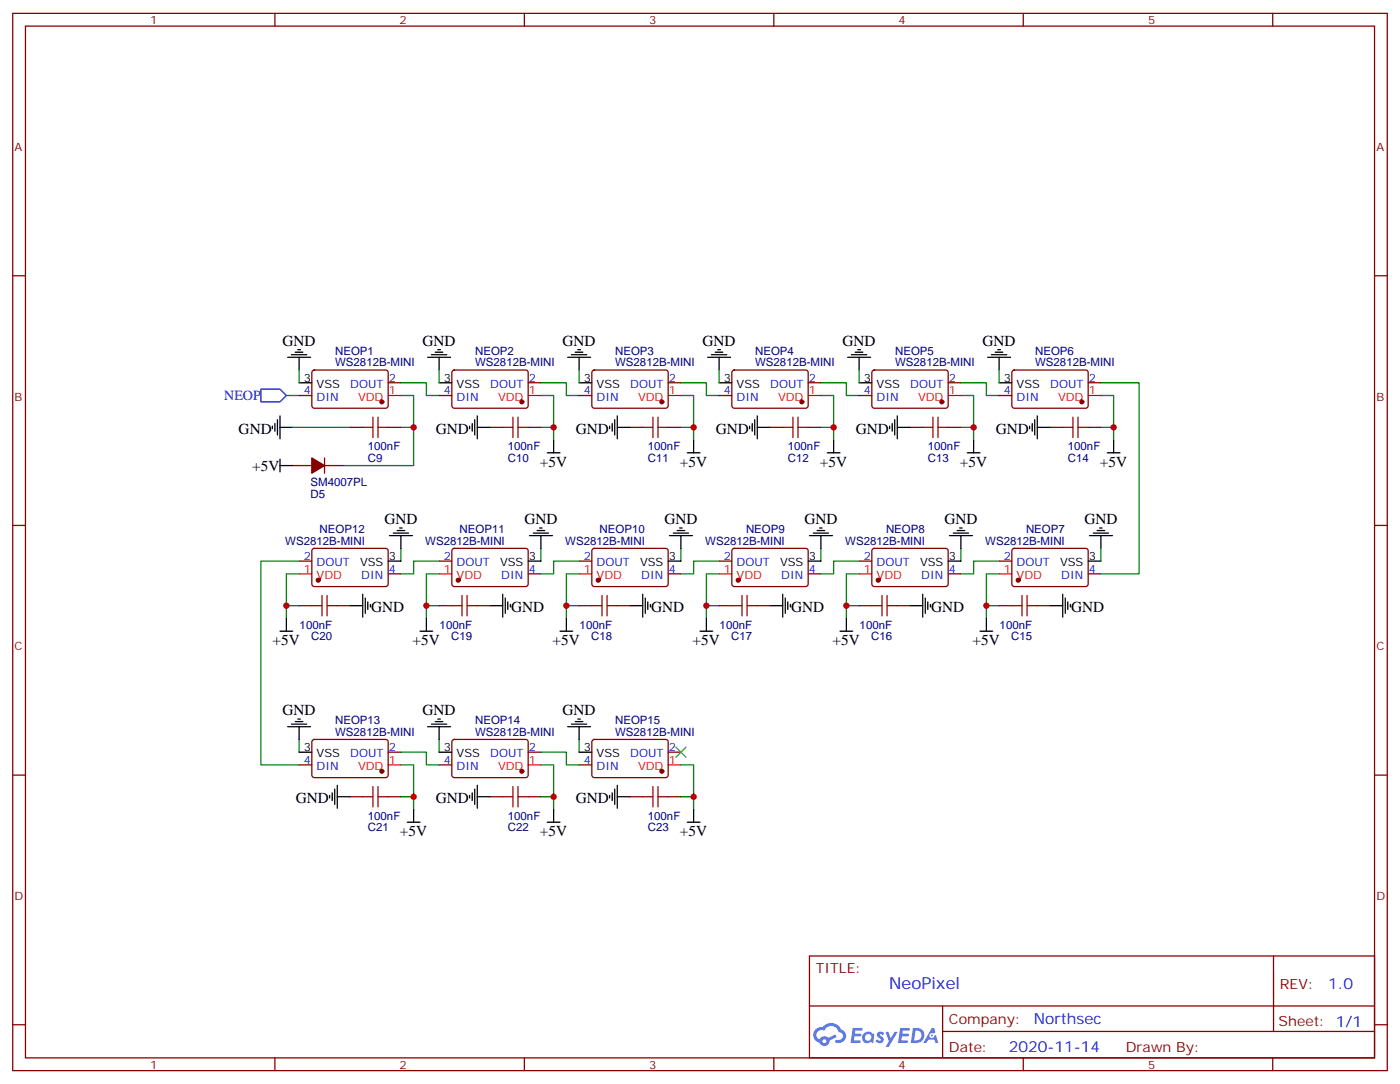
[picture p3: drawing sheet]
<svg xmlns="http://www.w3.org/2000/svg" width="388mm" height="300mm" viewBox="0 0 388 300" stroke-linecap="round" stroke-linejoin="round" font-family="sans-serif">
<path d="M75.5 118v.7M76.2 117.3v2.1M76.9 116.2v4.3M77.6 118.4h3.5M77.6 115.2v6.3M130.2 118v.7M130.9 117.3v2.1M131.6 116.2v4.3M132.3 118.4h3.5M132.3 115.2v6.3" fill="none" stroke="#000" stroke-width=".35"/>
<path d="M100.5 118.4h2.9M103.4 115.5v5.7M104.8 115.5v5.7M104.8 118.4h2.8M139.3 118.4h2.9M142.2 115.5v5.7M143.6 118.4h2.8M143.6 115.5v5.7" fill="none" stroke="#a10000" stroke-width=".35"/>
<g fill="none" stroke="#870000" stroke-width=".35">
<path d="M3.5 3.7h381v292.8h-381zM7.1 7.2h373.9v285.8h-373.9zM76.2 3.7v3.5M145.3 3.7v3.5M214.5 3.7v3.5M283.6 3.7v3.5M352.8 3.7v3.5M3.5 76.4h3.6M381 76.4h3.5M97 118.4h3.5M107.6 118.4h3.5M135.8 118.4h3.5"/>
<path d="M146.4 118.4h3.5M3.5 145.5h3.6M381 145.5h3.5M3.5 214.7h3.6M381 214.7h3.5M224.4 264.8h156.6v28.2h-156.6zM224.4 278.6h156.5M261.3 278.6v14.1M353 264.8v20.9M3.5 283.8h3.6M76.2 293v3.5M145.3 293v3.5"/>
<path d="M214.5 293v3.5M261.3 285.7h119.6M283.6 293v3.5M352.8 293v3.5M381 283.8h3.5"/>
</g>
<path d="M72.3 107.8h5.3l1.8 1.7-1.8 1.8h-5.3z" fill="none" stroke="#00f" stroke-width=".35"/>
<path d="M111.1 118.4h3.6v10.5h-19.5M149.9 118.4h3.6v3.5" fill="none" stroke="#008700" stroke-width=".35"/>
<g fill="#5487ff">
<path d="M243.4 285.9a1.22 1.22 0 0 1 1.7 .3l-.4 .6a.47 .47 0 0 0-.4-.4 .47 .47 0 0 0-.5 .2l.1 .1a1.23 1.23 0 0 1 .8 1.9 1.44 1.44 0 0 1-2.1-.3l.5-.5 .8 .4a.29 .29 0 0 0 .3-.2 .29 .29 0 0 0-.3-.4 1.04 1.04 0 0 1-.5-1.7z"/>
<path d="M236.4 284.7h2.3l.3 .2-.1 .5h-1.8l-.1 .9h1.5l.3 .4-.4 .3h-1.6l-.1 1.1 1.7 .1 .2 .3-.2 .3h-2.6z"/>
<path d="M249.5 284.7h2.4l.3 .2-.1 .5h-1.9l-.1 .9h1.5l.4 .3-.4 .4h-1.6l-.2 1.1 1.8 .1 .1 .3-.1 .3h-2.7z"/>
<path d="M258.3 284.7h.7l.3 1.2-.6 .4a.69 .69 0 0 0-1 .2 .69 .69 0 0 0 .4 1 .69 .69 0 0 0 .9-.6l.5-.3 .5 2.2h-.8l-.2-.8h-1.7l-.5 .8h-.9z"/>
<path d="M245.5 285.8h.8l.6 1.8 1.1-1.8h.8l-2.5 4.2h-.8l.9-1.6z"/>
<path d="M253 284.7l-.6 4.1h1.4a2.11 2.11 0 0 0 2.4-2.1 2.11 2.11 0 0 0-2.5-2zM253.8 285.4a1.39 1.39 0 0 1 1.6 1.4 1.39 1.39 0 0 1-1.8 1.3h-.2z"/>
<path d="M239.4 286.3a1.54 1.54 0 0 0-.1 2.2 1.54 1.54 0 0 0 2.1 .1l.6 .2 .3-2.3-.1-.2h-.4a1.49 1.49 0 0 0-2.4 0zM239.6 287.3a.95 .95 0 0 1 1.9 0 .95 .95 0 0 1-1.9 0z"/>
<path d="M226.1 285.1a2.18 2.18 0 0 0 1 3.7 1.44 1.44 0 0 0 1.7 .9 1.44 1.44 0 0 0 1.1-1.5l2-1-.4-.7-1.9 .9a1.47 1.47 0 0 0-2.5 .5 1.39 1.39 0 0 1-.6-2 1.39 1.39 0 0 1 2-.4 2.12 2.12 0 0 1 2.1-1.3 2.12 2.12 0 0 1 1.9 1.7 1.14 1.14 0 0 1 1.1 1.4 1.14 1.14 0 0 1-1.6 .7 .43 .43 0 0 0-.6 .4 .43 .43 0 0 0 .5 .4 1.98 1.98 0 0 0 2.5-1.2 1.98 1.98 0 0 0-1.3-2.5 3.1 3.1 0 0 0-5.2-.7l-.9 .1zM228 288.4a.54 .54 0 0 1 1 0 .54 .54 0 0 1-1 0z"/>
<circle cx="258.3" cy="286.8" r=".26"/>
</g>
<g fill="none" stroke="#870000" stroke-width=".35">
<path d="M82.9 109.5h3.5M86.7 102.7l.4-.2h20.1l.4 .7-.1 9.4-.6 .5-20-.1-.5-.6v-9.2zM107.6 106h3.5M121.7 109.5h3.5M125.5 102.7l.4-.2h20.1l.4 .7-.1 9.4-.6 .5-20-.1-.5-.6v-9.2zM146.4 106h3.5M160.5 109.5h3.5M164.3 102.7l.4-.2h20.1l.4 .7-.1 9.4-.6 .5-20-.1-.5-.6v-9.2zM174.6 118.4h3.6M185.2 106h3.5M185.2 118.4h3.5M199.3 109.5h3.5"/>
<path d="M203.1 102.7l.5-.2h20l.4 .7-.1 9.4-.6 .5-20-.1-.5-.6v-9.2zM213.4 118.4h3.6M224 106h3.5M224 118.4h3.5M238.1 109.5h3.6M241.9 102.7l.5-.2h20l.4 .7v9.4l-.7 .5-20-.1-.4-.6v-9.2zM252.2 118.4h3.6M262.8 106h3.5M262.8 118.4h3.5M276.9 109.5h3.6M280.7 102.7l.5-.2h20l.4 .7v9.4l-.7 .5-20-.1-.4-.6v-9.2zM291 118.4h3.6"/>
<path d="M301.6 106h3.6M301.6 118.4h3.6M81.1 128.9h5.3M90 126.8v4.3M90 128.9h5.2M82.9 155.4h3.5M86.7 152.1l.4-.2h20.1l.4 .7-.1 9.4-.6 .5-20-.1-.5-.7v-9.1zM107.6 158.9h3.5M121.7 155.4h3.5M125.5 152.1l.4-.2h20.1l.4 .7-.1 9.4-.6 .5-20-.1-.5-.7v-9.1zM146.4 158.9h3.5M160.5 155.4h3.5"/>
<path d="M164.3 152.1l.4-.2h20.1l.4 .7-.1 9.4-.6 .5-20-.1-.5-.7v-9.1zM185.2 158.9h3.5M199.3 155.4h3.5M203.1 152.1l.5-.2h20l.4 .7-.1 9.4-.6 .5-20-.1-.5-.7v-9.1zM224 158.9h3.5M238.1 155.4h3.6M241.9 152.1l.5-.2h20l.4 .7v9.4l-.7 .5-20-.1-.4-.7v-9.1zM262.8 158.9h3.5M276.9 155.4h3.6M280.7 152.1l.5-.2h20l.4 .7v9.4l-.7 .5-20-.1-.4-.7v-9.1zM301.6 158.9h3.6M82.9 167.7h3.5"/>
<path d="M93.5 167.7h3.5M121.7 167.7h3.5M132.3 167.7h3.5M160.5 167.7h3.5M171.1 167.7h3.5M199.3 167.7h3.5M209.9 167.7h3.5M238.1 167.7h3.6M248.7 167.7h3.5M276.9 167.7h3.6M287.5 167.7h3.5M82.9 211.8h3.5"/>
<path d="M86.7 205l.4-.2h20.1l.4 .7-.1 9.4-.6 .5-20-.1-.5-.6v-9.2zM107.6 208.3h3.5M121.7 211.8h3.5M125.5 205l.4-.2h20.1l.4 .7-.1 9.4-.6 .5-20-.1-.5-.6v-9.2zM146.4 208.3h3.5M160.5 211.8h3.5M164.3 205l.4-.2h20.1l.4 .7-.1 9.4-.6 .5-20-.1-.5-.6v-9.2zM185.2 208.3h3.5M97 220.7h3.5M107.6 220.7h3.5M135.8 220.7h3.5M146.4 220.7h3.5"/>
<path d="M174.6 220.7h3.6M185.2 220.7h3.5"/>
</g>
<g fill="#870000" stroke="#870000" stroke-width=".35">
<path d="M86.4 126.8l3.6 2.1-3.6 2.2z"/>
<circle cx="105.8" cy="111.3" r=".53"/>
<circle cx="144.6" cy="111.3" r=".53"/>
<circle cx="222.2" cy="111.3" r=".53"/>
<circle cx="183.4" cy="111.3" r=".53"/>
<circle cx="299.9" cy="111.3" r=".53"/>
<circle cx="261.1" cy="111.3" r=".53"/>
<circle cx="127" cy="160.7" r=".53"/>
<circle cx="88.2" cy="160.7" r=".53"/>
<circle cx="204.6" cy="160.7" r=".53"/>
<circle cx="165.8" cy="160.7" r=".53"/>
<circle cx="243.4" cy="160.7" r=".53"/>
<circle cx="282.2" cy="160.7" r=".53"/>
<circle cx="105.8" cy="213.6" r=".53"/>
<circle cx="144.6" cy="213.6" r=".53"/>
<circle cx="183.4" cy="213.6" r=".53"/>
</g>
<g fill="none" stroke="#f00" stroke-width=".35">
<path d="M107.6 109.5h3.5M146.4 109.5h3.5M185.2 109.5h3.5M224 109.5h3.5M262.8 109.5h3.5M301.6 109.5h3.6M82.9 158.9h3.5M121.7 158.9h3.5M160.5 158.9h3.5M199.3 158.9h3.5M238.1 158.9h3.6M276.9 158.9h3.6"/>
<path d="M107.6 211.8h3.5M146.4 211.8h3.5M185.2 211.8h3.5"/>
</g>
<g fill="none" stroke="#000" stroke-width=".35">
<path d="M79.7 99h6.4M80.8 98.2h4.2M81.8 97.5h2.2M82.5 96.8h.8M82.9 99v3.5M118.5 99h6.4M119.6 98.2h4.2M120.6 97.5h2.2M121.4 96.8h.7M121.7 99v3.5M157.3 99h6.4M158.4 98.2h4.2"/>
<path d="M159.5 97.5h2.1M160.2 96.8h.7M160.5 99v3.5M196.1 99h6.4M197.2 98.2h4.2M198.3 97.5h2.1M199 96.8h.7M199.3 99v3.5M234.9 99h6.4M236 98.2h4.2M237.1 97.5h2.1M237.8 96.8h.7"/>
<path d="M238.1 99v3.5M273.8 99h6.3M274.8 98.2h4.2M275.9 97.5h2.1M276.6 96.8h.7M276.9 99v3.5M82.9 106h3.5M121.7 106h3.5M160.5 106h3.5M169 118v.7M169.7 117.3v2.1M170.4 116.2v4.3"/>
<path d="M171.1 118.4h3.5M171.1 115.2v6.3M199.3 106h3.5M207.8 118v.7M208.5 117.3v2.1M209.2 116.2v4.3M209.9 118.4h3.5M209.9 115.2v6.3M238.1 106h3.6M246.6 118v.7M247.3 117.3v2.1M248 116.2v4.3"/>
<path d="M248.7 118.4h3.5M248.7 115.2v6.3M276.9 106h3.6M285.4 118v.7M286.1 117.3v2.1M286.8 116.2v4.3M287.5 118.4h3.5M287.5 115.2v6.3M77.6 128.9h3.5M77.6 127.2v3.5M151.7 125.4h3.5M153.5 121.9v3.5"/>
<path d="M190.5 125.4h3.5M192.3 121.9v3.5M229.3 125.4h3.5M231.1 121.9v3.5M268.1 125.4h3.5M269.9 121.9v3.5M306.9 125.4h3.5M308.7 121.9v3.5M107.6 155.4h3.5M107.9 148.3h6.4M109 147.6h4.2M110.1 146.9h2.1"/>
<path d="M110.8 146.2h.7M111.1 148.3v3.6M146.4 155.4h3.5M146.8 148.3h6.3M147.8 147.6h4.2M148.9 146.9h2.1M149.6 146.2h.7M149.9 148.3v3.6M185.2 155.4h3.5M185.6 148.3h6.3M186.6 147.6h4.3M187.7 146.9h2.1"/>
<path d="M188.4 146.2h.7M188.7 148.3v3.6M224 155.4h3.5M224.4 148.3h6.3M225.4 147.6h4.3M226.5 146.9h2.1M227.2 146.2h.7M227.5 148.3v3.6M262.8 155.4h3.5M263.2 148.3h6.3M264.2 147.6h4.3M265.3 146.9h2.1"/>
<path d="M266 146.2h.7M266.3 148.3v3.6M301.6 155.4h3.6M302 148.3h6.3M303 147.6h4.3M304.1 146.9h2.1M304.8 146.2h.7M305.2 148.3v3.6M77.6 174.8h3.5M79.4 171.3v3.5M97 167.7h3.5M100.5 164.6v6.3"/>
<path d="M101.2 165.6v4.3M102 166.7v2.1M102.7 167.4v.7M116.4 174.8h3.5M118.2 171.3v3.5M135.8 167.7h3.5M139.3 164.6v6.3M140.1 165.6v4.3M140.8 166.7v2.1M141.5 167.4v.7M155.2 174.8h3.5M157 171.3v3.5"/>
<path d="M174.6 167.7h3.6M178.2 164.6v6.3M178.9 165.6v4.3M179.6 166.7v2.1M180.3 167.4v.7M194 174.8h3.6M195.8 171.3v3.5M213.4 167.7h3.6M217 164.6v6.3M217.7 165.6v4.3M218.4 166.7v2.1M219.1 167.4v.7"/>
<path d="M232.8 174.8h3.6M234.6 171.3v3.5M252.2 167.7h3.6M255.8 164.6v6.3M256.5 165.6v4.3M257.2 166.7v2.1M257.9 167.4v.7M271.6 174.8h3.6M273.4 171.3v3.5M291 167.7h3.6M294.6 164.6v6.3M295.3 165.6v4.3"/>
<path d="M296 166.7v2.1M296.7 167.4v.7M81.8 199.8h2.2M82.5 199.1h.8M120.6 199.8h2.2M121.4 199.1h.7M159.5 199.8h2.1M160.2 199.1h.7M79.7 201.3h6.4M80.8 200.6h4.2M82.9 201.3v3.5M82.9 208.3h3.5"/>
<path d="M92.1 219.6v2.1M92.8 218.5v4.3M93.5 217.5v6.3M118.5 201.3h6.4M119.6 200.6h4.2M121.7 201.3v3.5M121.7 208.3h3.5M130.9 219.6v2.1M131.6 218.5v4.3M132.3 217.5v6.3M157.3 201.3h6.4M158.4 200.6h4.2"/>
<path d="M160.5 201.3v3.5M160.5 208.3h3.5M169.7 219.6v2.1M170.4 218.5v4.3M171.1 217.5v6.3M91.4 220.3v.7M93.5 220.7h3.5M112.9 227.7h3.5M114.7 224.2v3.5M130.2 220.3v.7M132.3 220.7h3.5M151.7 227.7h3.5"/>
<path d="M153.5 224.2v3.5M169 220.3v.7M171.1 220.7h3.5M190.5 227.7h3.5M192.3 224.2v3.5"/>
</g>
<g fill="none" stroke="#008700" stroke-width=".35">
<path d="M79.4 109.5h3.5M81.1 118.4h15.9M82.9 102.5v3.5M111.1 109.5h3.6v8.9M111.1 106h7.1v3.5h3.5M121.7 102.5v3.5M149.9 109.5h3.6v8.9M149.9 106h7.1v3.5h3.5M160.5 102.5v3.5M188.7 106h7.1v3.5h3.5M188.7 109.5h3.6v8.9M188.7 118.4h3.6v3.5"/>
<path d="M199.3 102.5v3.5M227.5 109.5h3.6v8.9M227.5 118.4h3.6v3.5M227.5 106h7.1v3.5h3.5M238.1 102.5v3.5M266.3 106h7.1v3.5h3.5M266.3 109.5h3.6v8.9M266.3 118.4h3.6v3.5M276.9 102.5v3.5M305.2 109.5h3.5v8.9M305.2 118.4h3.5v3.5M305.2 106h10.5v52.9h-10.5"/>
<path d="M82.9 158.9h-3.5v8.8M82.9 155.4h-10.6v56.4h10.6M111.1 151.9v3.5M121.7 158.9h-3.5v8.8M121.7 155.4h-7v3.5h-3.6M149.9 151.9v3.5M160.5 155.4h-7v3.5h-3.6M160.5 158.9h-3.5v8.8M188.7 151.9v3.5M199.3 158.9h-3.5v8.8M199.3 155.4h-7v3.5h-3.6M227.5 151.9v3.5"/>
<path d="M238.1 155.4h-7v3.5h-3.6M238.1 158.9h-3.5v8.8M266.3 151.9v3.5M276.9 155.4h-7v3.5h-3.6M276.9 158.9h-3.5v8.8M305.2 151.9v3.5M82.9 167.7h-3.5v3.6M121.7 167.7h-3.5v3.6M160.5 167.7h-3.5v3.6M199.3 167.7h-3.5v3.6M238.1 167.7h-3.5v3.6M276.9 167.7h-3.5v3.6"/>
<path d="M82.9 204.8v3.5M111.1 211.8h3.6v8.9h-3.6M111.1 208.3h7.1v3.5h3.5M121.7 204.8v3.5M149.9 211.8h3.6v8.9h-3.6M149.9 208.3h7.1v3.5h3.5M160.5 204.8v3.5M188.7 211.8h3.6v8.9h-3.6M114.7 220.7v3.5M153.5 220.7v3.5M192.3 220.7v3.5"/>
</g>
<g fill="none" stroke="#a10000" stroke-width=".35">
<path d="M178.2 118.4h2.8M181 115.5v5.7M182.4 118.4h2.8M182.4 115.5v5.7M217 118.4h2.8M219.8 115.5v5.7M221.2 115.5v5.7M221.2 118.4h2.8M255.8 118.4h2.8M258.6 115.5v5.7M260 118.4h2.8M260 115.5v5.7"/>
<path d="M294.6 118.4h2.8M297.4 115.5v5.7M298.8 118.4h2.8M298.8 115.5v5.7M86.4 167.7h2.9M89.3 164.9v5.7M90.7 167.7h2.8M90.7 164.9v5.7M125.2 167.7h2.9M128.1 164.9v5.7M129.5 167.7h2.8M129.5 164.9v5.7"/>
<path d="M164 167.7h2.9M166.9 164.9v5.7M168.3 167.7h2.8M168.3 164.9v5.7M202.8 167.7h2.9M205.7 164.9v5.7M207.1 167.7h2.8M207.1 164.9v5.7M241.7 167.7h2.8M244.5 164.9v5.7M245.9 167.7h2.8M245.9 164.9v5.7"/>
<path d="M280.5 167.7h2.8M283.3 164.9v5.7M284.7 167.7h2.8M284.7 164.9v5.7M103.4 217.8v5.7M104.8 217.8v5.7M142.2 217.8v5.7M143.6 217.8v5.7M181 217.8v5.7M182.4 217.8v5.7M100.5 220.7h2.9M104.8 220.7h2.8"/>
<path d="M139.3 220.7h2.9M143.6 220.7h2.8M178.2 220.7h2.8M182.4 220.7h2.8"/>
</g>
<path d="M187.3 206.9l2.8 2.8M190.1 206.9l-2.8 2.8" fill="none" stroke="#3c3" stroke-width=".35"/>
<g fill="#c00">
<circle cx="114.7" cy="118.4" r=".88"/>
<circle cx="153.5" cy="118.4" r=".88"/>
<circle cx="231.1" cy="118.4" r=".88"/>
<circle cx="192.3" cy="118.4" r=".88"/>
<circle cx="308.7" cy="118.4" r=".88"/>
<circle cx="269.9" cy="118.4" r=".88"/>
<circle cx="118.2" cy="167.7" r=".88"/>
<circle cx="79.4" cy="167.7" r=".88"/>
<circle cx="195.8" cy="167.7" r=".88"/>
<circle cx="157" cy="167.7" r=".88"/>
<circle cx="234.6" cy="167.7" r=".88"/>
<circle cx="273.4" cy="167.7" r=".88"/>
<circle cx="192.3" cy="220.7" r=".88"/>
<circle cx="153.5" cy="220.7" r=".88"/>
<circle cx="114.7" cy="220.7" r=".88"/>
</g>
<text font-size="4.6" fill="#00f" x="246.5" y="273.8">NeoPixel</text>
<g font-size="4.2">
<text x="78.3" y="95.8">GND</text>
<text x="117.1" y="95.8">GND</text>
<text x="155.9" y="95.8">GND</text>
<text x="194.7" y="95.8">GND</text>
<text x="233.5" y="95.8">GND</text>
<text x="272.3" y="95.8">GND</text>
<text x="66.2" y="120.1">GND</text>
<text x="120.8" y="120.1">GND</text>
<text x="159.6" y="120.1">GND</text>
<text x="198.4" y="120.1">GND</text>
<text x="237.3" y="120.1">GND</text>
<text x="276.1" y="120.1">GND</text>
<text x="69.9" y="130.3">+5V</text>
<text x="149.6" y="129.3">+5V</text>
<text x="188.4" y="129.3">+5V</text>
<text x="227.2" y="129.3">+5V</text>
<text x="266" y="129.3">+5V</text>
<text x="304.8" y="129.3">+5V</text>
<text x="106.6" y="145.2">GND</text>
<text x="145.4" y="145.2">GND</text>
<text x="184.2" y="145.2">GND</text>
<text x="223" y="145.2">GND</text>
<text x="261.8" y="145.2">GND</text>
<text x="300.6" y="145.2">GND</text>
<text x="102.9" y="169.5">GND</text>
<text x="141.7" y="169.5">GND</text>
<text x="180.5" y="169.5">GND</text>
<text x="219.3" y="169.5">GND</text>
<text x="258.1" y="169.5">GND</text>
<text x="296.9" y="169.5">GND</text>
<text x="75.5" y="178.7">+5V</text>
<text x="114.3" y="178.7">+5V</text>
<text x="153.1" y="178.7">+5V</text>
<text x="192" y="178.7">+5V</text>
<text x="230.8" y="178.7">+5V</text>
<text x="269.6" y="178.7">+5V</text>
<text x="78.3" y="198.1">GND</text>
<text x="117.1" y="198.1">GND</text>
<text x="155.9" y="198.1">GND</text>
<text x="82" y="222.4">GND</text>
<text x="120.8" y="222.4">GND</text>
<text x="159.6" y="222.4">GND</text>
<text x="110.8" y="231.6">+5V</text>
<text x="149.6" y="231.6">+5V</text>
<text x="188.4" y="231.6">+5V</text>
</g>
<g font-size="4.2" fill="#00f">
<text x="368.2" y="274">1.0</text>
<text x="286.5" y="283.6">Northsec</text>
<text x="279.6" y="291.4">2020-11-14</text>
</g>
<text font-size="3.9" fill="#00f" x="62.2" y="110.8">NEOP</text>
<g font-size="3.9" fill="#800">
<text x="226.1" y="269.3">TITLE:</text>
<text x="354.8" y="274">REV:</text>
<text x="263" y="283.5">Company:</text>
<text x="354.4" y="284.2">Sheet: 1/1</text>
<text x="263" y="291.2">Date:</text>
<text x="312.1" y="291.3">Drawn By:</text>
</g>
<g font-size="3.2" fill="#800">
<text x="41.6" y="6.7">1</text>
<text x="110.8" y="6.7">2</text>
<text x="179.9" y="6.7">3</text>
<text x="249.1" y="6.7">4</text>
<text x="318.2" y="6.7">5</text>
<text x="4.1" y="41.8">A</text>
<text x="381.5" y="41.8">A</text>
<text x="4.1" y="110.9">B</text>
<text x="381.5" y="110.9">B</text>
<text x="4.1" y="180.1">C</text>
<text x="381.5" y="180.1">C</text>
<text x="4.1" y="249.2">D</text>
<text x="381.5" y="249.2">D</text>
<text x="41.6" y="296">1</text>
<text x="110.8" y="296">2</text>
<text x="179.9" y="296">3</text>
<text x="249.1" y="296">4</text>
<text x="318.2" y="296">5</text>
</g>
<g font-size="3.2" fill="#000080">
<text x="92.9" y="101.4">WS2812B-MINI</text>
<text x="92.9" y="98.2">NEOP1</text>
<text x="131.7" y="101.4">WS2812B-MINI</text>
<text x="131.7" y="98.2">NEOP2</text>
<text x="170.5" y="101.4">WS2812B-MINI</text>
<text x="170.5" y="98.2">NEOP3</text>
<text x="209.3" y="101.4">WS2812B-MINI</text>
<text x="209.3" y="98.2">NEOP4</text>
<text x="248.1" y="101.4">WS2812B-MINI</text>
<text x="248.1" y="98.2">NEOP5</text>
<text x="286.9" y="101.4">WS2812B-MINI</text>
<text x="286.9" y="98.2">NEOP6</text>
<text x="102" y="124.7">100nF</text>
<text x="140.8" y="124.7">100nF</text>
<text x="179.6" y="124.7">100nF</text>
<text x="218.4" y="124.7">100nF</text>
<text x="257.2" y="124.7">100nF</text>
<text x="296" y="124.7">100nF</text>
<text x="102" y="127.8">C9</text>
<text x="140.8" y="127.8">C10</text>
<text x="179.6" y="127.8">C11</text>
<text x="218.4" y="127.8">C12</text>
<text x="257.2" y="127.8">C13</text>
<text x="296" y="127.8">C14</text>
<text x="86.1" y="134.6">SM4007PL</text>
<text x="86.1" y="137.8">D5</text>
<text x="88.6" y="147.6">NEOP12</text>
<text x="127.4" y="147.6">NEOP11</text>
<text x="166.2" y="147.6">NEOP10</text>
<text x="206.8" y="147.6">NEOP9</text>
<text x="245.6" y="147.6">NEOP8</text>
<text x="284.4" y="147.6">NEOP7</text>
<text x="79.1" y="150.8">WS2812B-MINI</text>
<text x="117.9" y="150.8">WS2812B-MINI</text>
<text x="156.7" y="150.8">WS2812B-MINI</text>
<text x="195.5" y="150.8">WS2812B-MINI</text>
<text x="234.3" y="150.8">WS2812B-MINI</text>
<text x="273.1" y="150.8">WS2812B-MINI</text>
<text x="83.1" y="174.1">100nF</text>
<text x="86.2" y="177.2">C20</text>
<text x="121.9" y="174.1">100nF</text>
<text x="125" y="177.2">C19</text>
<text x="160.7" y="174.1">100nF</text>
<text x="163.8" y="177.2">C18</text>
<text x="199.5" y="174.1">100nF</text>
<text x="202.6" y="177.2">C17</text>
<text x="238.3" y="174.1">100nF</text>
<text x="241.5" y="177.2">C16</text>
<text x="277.1" y="174.1">100nF</text>
<text x="280.3" y="177.2">C15</text>
<text x="92.9" y="203.7">WS2812B-MINI</text>
<text x="92.9" y="200.6">NEOP13</text>
<text x="131.7" y="203.7">WS2812B-MINI</text>
<text x="131.7" y="200.6">NEOP14</text>
<text x="170.5" y="203.7">WS2812B-MINI</text>
<text x="170.5" y="200.6">NEOP15</text>
<text x="102" y="227">100nF</text>
<text x="140.8" y="227">100nF</text>
<text x="179.6" y="227">100nF</text>
<text x="102" y="230.1">C21</text>
<text x="140.8" y="230.1">C22</text>
<text x="179.6" y="230.1">C23</text>
</g>
<g font-size="3.2">
<text x="84.2" y="105.7">3</text>
<text x="87.7" y="107.4">VSS</text>
<text x="123" y="105.7">3</text>
<text x="126.5" y="107.4">VSS</text>
<text x="161.9" y="105.7">3</text>
<text x="165.3" y="107.4">VSS</text>
<text x="200.7" y="105.7">3</text>
<text x="204.2" y="107.4">VSS</text>
<text x="239.5" y="105.7">3</text>
<text x="243" y="107.4">VSS</text>
<text x="278.3" y="105.7">3</text>
<text x="281.8" y="107.4">VSS</text>
<text x="107.8" y="155">3</text>
<text x="146.6" y="155">3</text>
<text x="185.4" y="155">3</text>
<text x="224.2" y="155">3</text>
<text x="263" y="155">3</text>
<text x="301.8" y="155">3</text>
<text x="99.8" y="156.8">VSS</text>
<text x="138.6" y="156.8">VSS</text>
<text x="177.4" y="156.8">VSS</text>
<text x="216.2" y="156.8">VSS</text>
<text x="255" y="156.8">VSS</text>
<text x="293.8" y="156.8">VSS</text>
<text x="84.2" y="208">3</text>
<text x="87.7" y="209.7">VSS</text>
<text x="123" y="208">3</text>
<text x="126.5" y="209.7">VSS</text>
<text x="161.9" y="208">3</text>
<text x="165.3" y="209.7">VSS</text>
</g>
<g font-size="3.2" fill="#00f">
<text x="97.1" y="107.4">DOUT</text>
<text x="107.8" y="105.7">2</text>
<text x="135.9" y="107.4">DOUT</text>
<text x="146.6" y="105.7">2</text>
<text x="174.7" y="107.4">DOUT</text>
<text x="185.4" y="105.7">2</text>
<text x="213.5" y="107.4">DOUT</text>
<text x="224.2" y="105.7">2</text>
<text x="252.3" y="107.4">DOUT</text>
<text x="263" y="105.7">2</text>
<text x="291.1" y="107.4">DOUT</text>
<text x="301.8" y="105.7">2</text>
<text x="84.2" y="109.2">4</text>
<text x="87.7" y="110.9">DIN</text>
<text x="123" y="109.2">4</text>
<text x="126.5" y="110.9">DIN</text>
<text x="161.9" y="109.2">4</text>
<text x="165.3" y="110.9">DIN</text>
<text x="200.7" y="109.2">4</text>
<text x="204.2" y="110.9">DIN</text>
<text x="239.5" y="109.2">4</text>
<text x="243" y="110.9">DIN</text>
<text x="278.3" y="109.2">4</text>
<text x="281.8" y="110.9">DIN</text>
<text x="84.2" y="155">2</text>
<text x="123" y="155">2</text>
<text x="161.9" y="155">2</text>
<text x="200.7" y="155">2</text>
<text x="239.5" y="155">2</text>
<text x="278.3" y="155">2</text>
<text x="87.7" y="156.8">DOUT</text>
<text x="100.1" y="160.3">DIN</text>
<text x="107.8" y="158.6">4</text>
<text x="126.5" y="156.8">DOUT</text>
<text x="138.9" y="160.3">DIN</text>
<text x="146.6" y="158.6">4</text>
<text x="165.3" y="156.8">DOUT</text>
<text x="177.8" y="160.3">DIN</text>
<text x="185.4" y="158.6">4</text>
<text x="204.2" y="156.8">DOUT</text>
<text x="216.6" y="160.3">DIN</text>
<text x="224.2" y="158.6">4</text>
<text x="243" y="156.8">DOUT</text>
<text x="255.4" y="160.3">DIN</text>
<text x="263" y="158.6">4</text>
<text x="281.8" y="156.8">DOUT</text>
<text x="294.2" y="160.3">DIN</text>
<text x="301.8" y="158.6">4</text>
<text x="97.1" y="209.7">DOUT</text>
<text x="107.8" y="208">2</text>
<text x="135.9" y="209.7">DOUT</text>
<text x="146.6" y="208">2</text>
<text x="174.7" y="209.7">DOUT</text>
<text x="185.4" y="208">2</text>
<text x="84.2" y="211.5">4</text>
<text x="87.7" y="213.3">DIN</text>
<text x="123" y="211.5">4</text>
<text x="126.5" y="213.3">DIN</text>
<text x="161.9" y="211.5">4</text>
<text x="165.3" y="213.3">DIN</text>
</g>
<g font-size="3.2" fill="#f00">
<text x="99.2" y="110.9">VDD</text>
<text x="107.8" y="109.2">1</text>
<text x="138" y="110.9">VDD</text>
<text x="146.6" y="109.2">1</text>
<text x="176.8" y="110.9">VDD</text>
<text x="185.4" y="109.2">1</text>
<text x="215.6" y="110.9">VDD</text>
<text x="224.2" y="109.2">1</text>
<text x="254.5" y="110.9">VDD</text>
<text x="263" y="109.2">1</text>
<text x="293.3" y="110.9">VDD</text>
<text x="301.8" y="109.2">1</text>
<text x="84.2" y="158.6">1</text>
<text x="87.7" y="160.3">VDD</text>
<text x="123" y="158.6">1</text>
<text x="126.5" y="160.3">VDD</text>
<text x="161.9" y="158.6">1</text>
<text x="165.3" y="160.3">VDD</text>
<text x="200.7" y="158.6">1</text>
<text x="204.2" y="160.3">VDD</text>
<text x="239.5" y="158.6">1</text>
<text x="243" y="160.3">VDD</text>
<text x="278.3" y="158.6">1</text>
<text x="281.8" y="160.3">VDD</text>
<text x="99.2" y="213.3">VDD</text>
<text x="107.8" y="211.5">1</text>
<text x="138" y="213.3">VDD</text>
<text x="146.6" y="211.5">1</text>
<text x="176.8" y="213.3">VDD</text>
<text x="185.4" y="211.5">1</text>
</g>
</svg>
